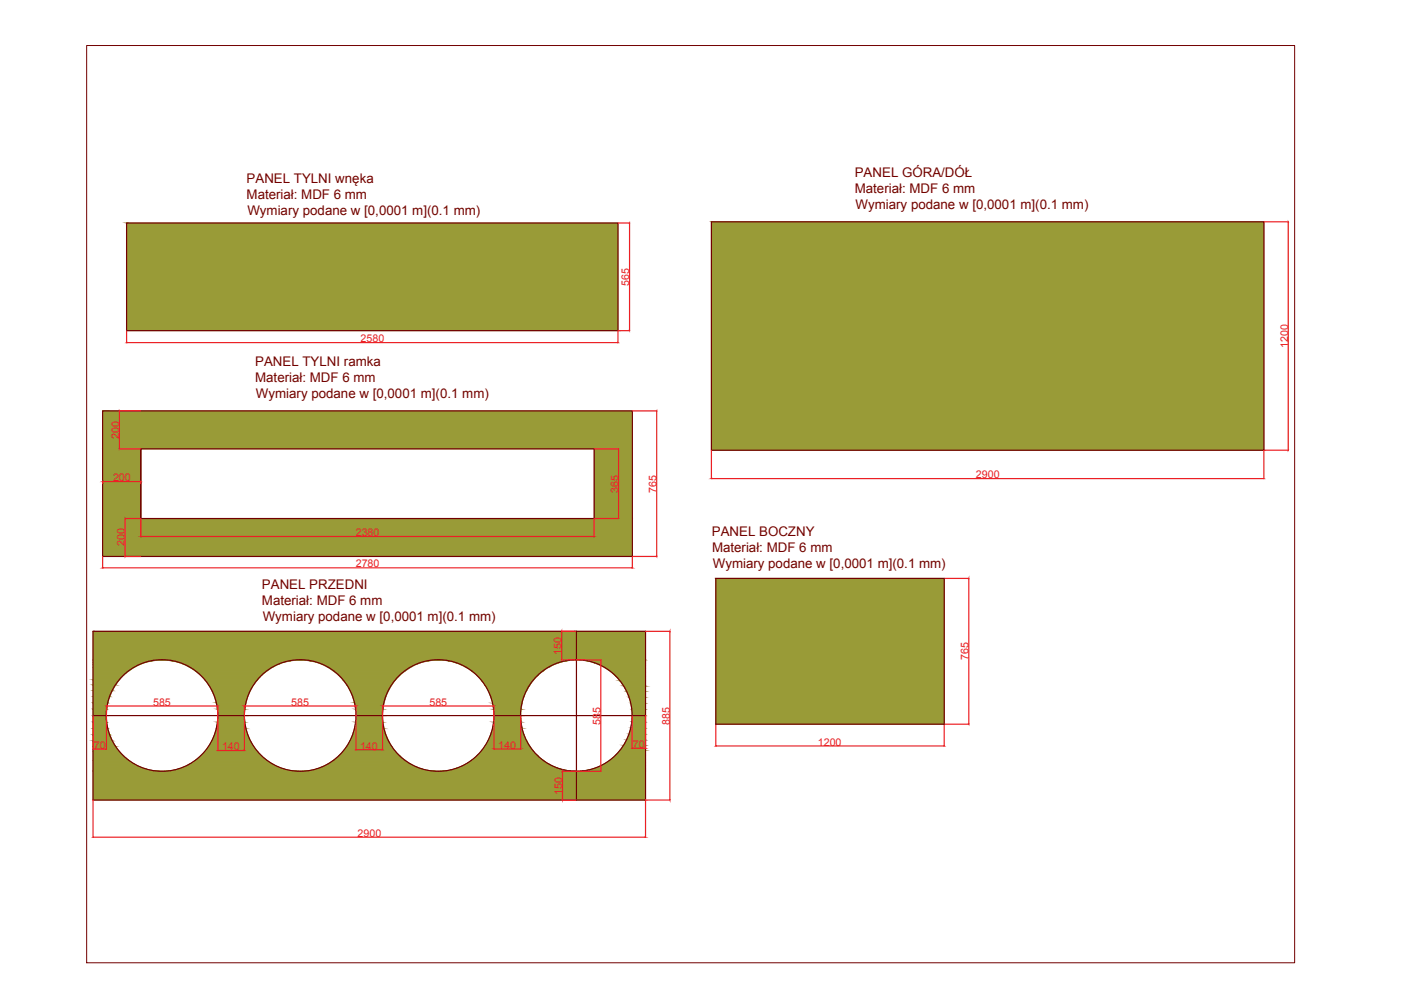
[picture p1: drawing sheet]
<svg xmlns="http://www.w3.org/2000/svg" width="297mm" height="210mm" viewBox="0 0 297 210" stroke-linecap="round" stroke-linejoin="round" font-family="sans-serif">
<!-- layer: 0 -->
<g fill="#999b37" stroke="#999b37" stroke-width=".21">
<path d="M122.2 133.9l14.7 6v-6zM122.2 133.9l14.7 6h-14.7z"/>
<path d="M122.2 139.9l14.7 .1zM122.2 139.9l14.7 .1z"/>
<path d="M123.5 140l13.4 .2v-.2zM123.5 140l13.4 .2h-12.1z"/>
<path d="M124.8 140.2l12.1 .4v-.4zM124.8 140.2l12.1 .4h-10.8z"/>
<path d="M126.1 140.6l10.8 .5v-.5zM126.1 140.6l10.8 .5h-9.6z"/>
<path d="M127.3 141.1l9.6 .6v-.6zM127.3 141.1l9.6 .6h-8.4z"/>
<path d="M128.5 141.7l8.4 .8v-.8zM128.5 141.7l8.4 .8h-7.3z"/>
<path d="M129.6 142.5l7.3 .9v-.9zM129.6 142.5l7.3 .9h-6.3z"/>
<path d="M130.6 143.4l6.3 1v-1zM130.6 143.4l6.3 1h-5.5z"/>
<path d="M131.4 144.4l5.5 1.1v-1.1zM131.4 144.4l5.5 1.1h-4.7z"/>
<path d="M132.2 145.5l4.7 1.1v-1.1zM132.2 145.5l4.7 1.1h-4.1z"/>
<path d="M132.8 146.6l4.1 1.2v-1.2zM132.8 146.6l4.1 1.2h-3.5z"/>
<path d="M133.4 147.8l3.5 1.3v-1.3zM133.4 147.8l3.5 1.3h-3.2z"/>
<path d="M133.7 149.1l3.2 1.3v-1.3zM133.7 149.1l3.2 1.3h-3z"/>
<path d="M133.9 150.4l3 1.3v-1.3zM133.9 150.4l3 1.3h-2.9z"/>
<path d="M134 151.7l2.9 1.4v-1.4zM134 151.7l2.9 1.4h-3z"/>
<path d="M133.9 153.1l3 1.3v-1.3zM133.9 153.1l3 1.3h-3.2z"/>
<path d="M133.7 154.4l3.2 1.3v-1.3zM133.7 154.4l3.2 1.3h-3.5z"/>
<path d="M133.4 155.7l3.5 1.2v-1.2zM133.4 155.7l3.5 1.2h-4.1z"/>
<path d="M132.8 156.9l4.1 1.1v-1.1zM132.8 156.9l4.1 1.1h-4.7z"/>
<path d="M132.2 158l4.7 1.1v-1.1zM132.2 158l4.7 1.1h-5.5z"/>
<path d="M131.4 159.1l5.5 1v-1zM131.4 159.1l5.5 1h-6.3z"/>
<path d="M130.6 160.1l6.3 .9v-.9zM129.6 161l1-.9 6.3 .9z"/>
<path d="M129.6 161l7.3 .8v-.8zM128.5 161.8l1.1-.8 7.3 .8z"/>
<path d="M128.5 161.8l8.4 .6v-.6zM127.3 162.4l1.2-.6 8.4 .6z"/>
<path d="M127.3 162.4l9.6 .5v-.5zM126.1 162.9l1.2-.5 9.6 .5z"/>
<path d="M126.1 162.9l10.8 .3v-.3zM124.8 163.2l1.3-.3 10.8 .3z"/>
<path d="M124.8 163.2l12.1 .3v-.3zM123.5 163.5l1.3-.3 12.1 .3z"/>
<path d="M123.5 163.5h13.4zM122.2 163.5h14.7z"/>
<path d="M122.2 163.5l14.7 6.1v-6.1zM122.2 163.5l14.7 6.1h-14.7z"/>
<path d="M104.7 151.7l5.8 1.4-.1-1.4zM104.7 151.7l5.8 1.4h-5.9z"/>
<path d="M104.6 153.1h5.9zM104.6 153.1h5.9z"/>
<path d="M75.5 151.7l5.7 1.4-.1-1.4zM75.5 151.7l5.7 1.4h-5.8z"/>
<path d="M46.2 151.7l5.7 1.4-.1-1.4zM46.2 151.7l5.7 1.4h-5.8z"/>
<path d="M19.7 151.7l2.9 1.4v-1.4zM19.7 151.7l2.9 1.4h-2.9z"/>
<path d="M104.6 153.1l6.1 1.3-.2-1.3zM104.6 153.1l6.1 1.3h-6.3z"/>
<path d="M104.4 154.4l6.3 .1zM104.4 154.4l6.3 .1z"/>
<path d="M75.4 153.1l6 1.4-.2-1.4zM75.4 153.1l6 1.4h-6.3z"/>
<path d="M46.1 153.1l6.1 1.4-.3-1.4zM46.1 153.1l6.1 1.4h-6.4z"/>
<path d="M19.7 153.1l3.2 1.4-.3-1.4zM19.7 153.1l3.2 1.4h-3.2z"/>
<path d="M104.4 154.5l6.6 1.2-.3-1.2zM104.4 154.5l6.6 1.2h-6.9z"/>
<path d="M104.1 155.7l7 .1-.1-.1zM104.1 155.7l7 .1h-7.1z"/>
<path d="M75.1 154.5l6.7 1.3-.4-1.3zM75.1 154.5l6.7 1.3h-7z"/>
<path d="M45.8 154.5l6.7 1.3-.3-1.3zM45.8 154.5l6.7 1.3h-7z"/>
<path d="M19.7 154.5l3.6 1.3-.4-1.3zM19.7 154.5l3.6 1.3h-3.6z"/>
<path d="M104 155.8l7.5 1.1-.4-1.1zM104 155.8l7.5 1.1h-8z"/>
<path d="M103.5 156.9l8.2 .2-.2-.2zM103.5 156.9l8.2 .2h-8.2z"/>
<path d="M74.8 155.8l7.6 1.3-.6-1.3zM74.8 155.8l7.6 1.3h-8.2z"/>
<path d="M45.5 155.8l7.6 1.3-.6-1.3zM45.5 155.8l7.6 1.3h-8.2z"/>
<path d="M19.7 155.8l4.1 1.3-.5-1.3zM19.7 155.8l4.1 1.3h-4.1z"/>
<path d="M103.5 157.1l8.7 .9-.5-.9zM103.5 157.1l8.7 .9h-9.3z"/>
<path d="M102.9 158l9.5 .2-.2-.2zM102.9 158l9.5 .2h-9.6z"/>
<path d="M74.2 157.1l8.9 1.1-.7-1.1zM74.2 157.1l8.9 1.1h-9.6z"/>
<path d="M44.9 157.1l8.9 1.1-.7-1.1zM44.9 157.1l8.9 1.1h-9.6z"/>
<path d="M19.7 157.1l4.8 1.1-.7-1.1zM19.7 157.1l4.8 1.1h-4.8z"/>
<path d="M102.8 158.2l10.2 .9-.6-.9zM102.8 158.2l10.2 .9h-10.8z"/>
<path d="M102.2 159.1l11 .2-.2-.2zM102.2 159.1l11 .2h-11.2z"/>
<path d="M73.5 158.2l10.4 1.1-.8-1.1zM73.5 158.2l10.4 1.1h-11.2z"/>
<path d="M44.2 158.2l10.4 1.1-.8-1.1zM44.2 158.2l10.4 1.1h-11.2z"/>
<path d="M19.7 158.2l5.6 1.1-.8-1.1zM19.7 158.2l5.6 1.1h-5.6z"/>
<path d="M102 159.3l11.9 .8-.7-.8zM102 159.3l11.9 .8h-12.6z"/>
<path d="M101.3 160.1l12.8 .2-.2-.2zM101.3 160.1l12.8 .2h-13.1z"/>
<path d="M72.7 159.3l12.1 1-.9-1zM72.7 159.3l12.1 1h-13z"/>
<path d="M43.4 159.3l12.1 1-.9-1zM43.4 159.3l12.1 1h-13z"/>
<path d="M19.7 159.3l6.5 1-.9-1zM19.7 159.3l6.5 1h-6.5z"/>
<path d="M101 160.3l13.9 .7-.8-.7zM100.3 161l.7-.7 13.9 .7z"/>
<path d="M100.3 161l14.9 .2-.3-.2zM100 161.2l.3-.2 14.9 .2z"/>
<path d="M71.8 160.3l14.1 .9-1.1-.9zM70.7 161.2l1.1-.9 14.1 .9z"/>
<path d="M42.5 160.3l14.1 .9-1.1-.9zM41.4 161.2l1.1-.9 14.1 .9z"/>
<path d="M19.7 160.3l7.6 .9-1.1-.9zM19.7 160.3l7.6 .9h-7.6z"/>
<path d="M100 161.2l15.9 .6-.7-.6zM99.2 161.8l.8-.6 15.9 .6z"/>
<path d="M99.2 161.8l17.1 .2-.4-.2zM98.8 162l.4-.2 17.1 .2z"/>
<path d="M70.7 161.2l16.3 .8-1.1-.8zM69.6 162l1.1-.8 16.3 .8z"/>
<path d="M41.4 161.2l16.3 .8-1.1-.8zM40.3 162l1.1-.8 16.3 .8z"/>
<path d="M19.7 161.2l8.7 .8-1.1-.8zM19.7 161.2l8.7 .8h-8.7z"/>
<path d="M98.8 162l18.3 .4-.8-.4zM98 162.4l.8-.4 18.3 .4z"/>
<path d="M98 162.4l19.6 .2-.5-.2zM97.6 162.6l.4-.2 19.6 .2z"/>
<path d="M69.6 162l18.7 .6-1.3-.6zM68.3 162.6l1.3-.6 18.7 .6z"/>
<path d="M40.3 162l18.7 .6-1.3-.6zM39 162.6l1.3-.6 18.7 .6z"/>
<path d="M19.7 162l10 .6-1.3-.6zM19.7 162l10 .6h-10z"/>
<path d="M97.6 162.6l20.7 .3-.7-.3zM96.8 162.9l.8-.3 20.7 .3z"/>
<path d="M96.8 162.9l22.1 .2-.6-.2zM96.3 163.1l.5-.2 22.1 .2z"/>
<path d="M68.3 162.6l21.2 .5-1.2-.5zM67.1 163.1l1.2-.5 21.2 .5z"/>
<path d="M39 162.6l21.2 .5-1.2-.5zM37.8 163.1l1.2-.5 21.2 .5z"/>
<path d="M19.7 162.6l11.3 .5-1.3-.5zM19.7 162.6l11.3 .5h-11.3z"/>
<path d="M96.3 163.1l23.3 .1-.7-.1zM95.5 163.2l.8-.1 23.3 .1z"/>
<path d="M95.5 163.2l24.8 .2-.7-.2zM95 163.4l.5-.2 24.8 .2z"/>
<path d="M67.1 163.1l23.8 .3-1.4-.3zM65.7 163.4l1.4-.3 23.8 .3z"/>
<path d="M37.8 163.1l23.8 .3-1.4-.3zM36.4 163.4l1.4-.3 23.8 .3z"/>
<path d="M19.7 163.1l12.6 .3-1.3-.3zM19.7 163.1l12.6 .3h-12.6z"/>
<path d="M95 163.4l25.9 .1-.6-.1zM94.1 163.5l.9-.1 25.9 .1z"/>
<path d="M94.1 163.5h27.7zM93.6 163.5h28.2z"/>
<path d="M65.7 163.4l26.5 .1-1.3-.1zM64.3 163.5l1.4-.1 26.5 .1z"/>
<path d="M36.4 163.4l26.5 .1-1.3-.1zM35.1 163.5l1.3-.1 26.5 .1z"/>
<path d="M19.7 163.4l14 .1-1.4-.1zM19.7 163.4l14 .1h-14z"/>
<path d="M19.7 163.5h102.5zM19.7 163.5h102.5z"/>
<path d="M19.7 163.5l102.5 6.1v-6.1zM19.7 163.5l102.5 6.1h-102.5z"/>
<path d="M19.7 133.9l102.5 6v-6zM19.7 133.9l102.5 6h-102.5z"/>
<path d="M19.7 139.9h102.5zM19.7 139.9l102.1 .1z"/>
<path d="M93.6 140h28.2zM93.6 140h27.3z"/>
<path d="M94.1 140l26.2 .1 .6-.1zM94.1 140l26.2 .1h-25.3z"/>
<path d="M64.3 140l26.6 .1 1.3-.1zM64.3 140l26.6 .1h-25.2z"/>
<path d="M35.1 140l26.5 .1 1.3-.1zM35.1 140l26.5 .1h-25.2z"/>
<path d="M19.7 140l12.6 .1 1.4-.1zM19.7 140l12.6 .1h-12.6z"/>
<path d="M95 140.1h25.3zM95 140.1l24.6 .1z"/>
<path d="M95.5 140.2l23.4 .2 .7-.2zM95.5 140.2l23.4 .2h-22.6z"/>
<path d="M65.7 140.1l23.8 .3 1.4-.3zM65.7 140.1l23.8 .3h-22.4z"/>
<path d="M36.4 140.1l23.8 .3 1.4-.3zM36.4 140.1l23.8 .3h-22.4z"/>
<path d="M19.7 140.1l11.3 .3 1.3-.3zM19.7 140.1l11.3 .3h-11.3z"/>
<path d="M96.3 140.4l22 .2 .6-.2zM96.3 140.4l22 .2h-21.5z"/>
<path d="M96.8 140.6l20.8 .3 .7-.3zM96.8 140.6l20.8 .3h-20z"/>
<path d="M67.1 140.4l21.2 .5 1.2-.5zM67.1 140.4l21.2 .5h-20z"/>
<path d="M37.8 140.4l21.2 .5 1.2-.5zM37.8 140.4l21.2 .5h-20z"/>
<path d="M19.7 140.4l10 .5 1.3-.5zM19.7 140.4l10 .5h-10z"/>
<path d="M97.6 140.9l19.5 .2 .5-.2zM97.6 140.9l19.5 .2h-19.1z"/>
<path d="M98 141.1l18.3 .4 .8-.4zM98 141.1l18.3 .4h-17.5z"/>
<path d="M68.3 140.9l18.7 .6 1.3-.6zM68.3 140.9l18.7 .6h-17.4z"/>
<path d="M39 140.9l18.7 .6 1.3-.6zM39 140.9l18.7 .6h-17.4z"/>
<path d="M19.7 140.9l8.7 .6 1.3-.6zM19.7 140.9l8.7 .6h-8.7z"/>
<path d="M98.8 141.5l17.1 .2 .4-.2zM98.8 141.5l17.1 .2h-16.7z"/>
<path d="M99.2 141.7l16 .6 .7-.6zM99.2 141.7l16 .6h-15.2z"/>
<path d="M69.6 141.5l16.3 .8 1.1-.8zM69.6 141.5l16.3 .8h-15.2z"/>
<path d="M40.3 141.5l16.3 .8 1.1-.8zM40.3 141.5l16.3 .8h-15.2z"/>
<path d="M19.7 141.5l7.6 .8 1.1-.8zM19.7 141.5l7.6 .8h-7.6z"/>
<path d="M100 142.3l14.9 .2 .3-.2zM100 142.3l14.9 .2h-14.6z"/>
<path d="M100.3 142.5l13.8 .6 .8-.6zM100.3 142.5l13.8 .6h-13.1z"/>
<path d="M70.7 142.3l14.1 .8 1.1-.8zM70.7 142.3l14.1 .8h-13z"/>
<path d="M41.4 142.3l14.1 .8 1.1-.8zM41.4 142.3l14.1 .8h-13z"/>
<path d="M19.7 142.3l6.5 .8 1.1-.8zM19.7 142.3l6.5 .8h-6.5z"/>
<path d="M101 143.1l12.9 .3 .2-.3zM101 143.1l12.9 .3h-12.6z"/>
<path d="M101.3 143.4l11.9 .7 .7-.7zM101.3 143.4l11.9 .7h-11.2z"/>
<path d="M71.8 143.1l12.1 1 .9-1zM71.8 143.1l12.1 1h-11.2z"/>
<path d="M42.5 143.1l12.1 1 .9-1zM42.5 143.1l12.1 1h-11.2z"/>
<path d="M19.7 143.1l5.6 1 .9-1zM19.7 143.1l5.6 1h-5.6z"/>
<path d="M102 144.1l11 .3 .2-.3zM102 144.1l11 .3h-10.8z"/>
<path d="M102.2 144.4l10.2 .8 .6-.8zM102.2 144.4l10.2 .8h-9.6z"/>
<path d="M72.7 144.1l10.4 1.1 .8-1.1zM72.7 144.1l10.4 1.1h-9.6z"/>
<path d="M43.4 144.1l10.4 1.1 .8-1.1zM43.4 144.1l10.4 1.1h-9.6z"/>
<path d="M19.7 144.1l4.8 1.1 .8-1.1zM19.7 144.1l4.8 1.1h-4.8z"/>
<path d="M102.8 145.2l9.4 .3 .2-.3zM102.8 145.2l9.4 .3h-9.3z"/>
<path d="M102.9 145.5l8.8 .9 .5-.9zM102.9 145.5l8.8 .9h-8.2z"/>
<path d="M73.5 145.2l8.9 1.2 .7-1.2zM73.5 145.2l8.9 1.2h-8.2z"/>
<path d="M44.2 145.2l8.9 1.2 .7-1.2zM44.2 145.2l8.9 1.2h-8.2z"/>
<path d="M19.7 145.2l4.1 1.2 .7-1.2zM19.7 145.2l4.1 1.2h-4.1z"/>
<path d="M103.5 146.4l8 .2 .2-.2zM103.5 146.4l8 .2h-8z"/>
<path d="M103.5 146.6l7.6 1.1 .4-1.1zM103.5 146.6l7.6 1.1h-7.1z"/>
<path d="M74.2 146.4l7.6 1.3 .6-1.3zM74.2 146.4l7.6 1.3h-7z"/>
<path d="M44.9 146.4l7.6 1.3 .6-1.3zM44.9 146.4l7.6 1.3h-7z"/>
<path d="M19.7 146.4l3.6 1.3 .5-1.3zM19.7 146.4l3.6 1.3h-3.6z"/>
<path d="M104 147.7l7 .1 .1-.1zM104 147.7l7 .1h-6.9z"/>
<path d="M104.1 147.8l6.6 1.2 .3-1.2zM104.1 147.8l6.6 1.2h-6.3z"/>
<path d="M74.8 147.7l6.6 1.3 .4-1.3zM74.8 147.7l6.6 1.3h-6.3z"/>
<path d="M45.5 147.7l6.7 1.3 .3-1.3zM45.5 147.7l6.7 1.3h-6.4z"/>
<path d="M19.7 147.7l3.2 1.3 .4-1.3zM19.7 147.7l3.2 1.3h-3.2z"/>
<path d="M104.4 149l6.3 .1zM104.4 149l6.3 .1z"/>
<path d="M104.4 149.1l6.1 1.3 .2-1.3zM104.4 149.1l6.1 1.3h-5.9z"/>
<path d="M75.1 149l6.1 1.4 .2-1.4zM75.1 149l6.1 1.4h-5.8z"/>
<path d="M45.8 149l6.1 1.4 .3-1.4zM45.8 149l6.1 1.4h-5.8z"/>
<path d="M19.7 149l2.9 1.4 .3-1.4zM19.7 149l2.9 1.4h-2.9z"/>
<path d="M104.6 150.4h5.9zM104.6 150.4h5.9z"/>
<path d="M104.6 150.4l5.8 1.3 .1-1.3zM104.6 150.4l5.8 1.3h-5.7z"/>
<path d="M75.4 150.4l5.7 1.3 .1-1.3zM75.4 150.4l5.7 1.3h-5.6z"/>
<path d="M46.1 150.4l5.7 1.3 .1-1.3zM46.1 150.4l5.7 1.3h-5.6z"/>
<path d="M19.7 150.4l2.9 1.3v-1.3zM19.7 150.4l2.9 1.3h-2.9z"/>
<path d="M21.8 87.1l112.3 8.1v-8.1zM21.8 87.1l112.3 8.1h-112.3z"/>
<path d="M126 95.2l8.1 14.7v-14.7zM126 95.2l8.1 14.7h-8.1z"/>
<path d="M21.8 95.2l8 14.7v-14.7zM21.8 95.2l8 14.7h-8z"/>
<path d="M21.8 109.9l112.3 8.1v-8.1zM21.8 109.9l112.3 8.1h-112.3z"/>
<path d="M150.8 47l117.2 48.5v-48.5zM150.8 47l117.2 48.5h-117.2z"/>
<path d="M151.8 122.6l48.4 30.9v-30.9zM151.8 122.6l48.4 30.9h-48.4z"/>
<path d="M26.8 47.3l104.2 22.8v-22.8zM26.8 47.3l104.2 22.8h-104.2z"/>
</g>
<g fill="none" stroke="#720000" stroke-width=".25">
<path d="M26.8 47.3h104.2v22.8h-104.2zM150.8 47h117.2v48.5h-117.2zM21.8 87.1h112.3v30.9h-112.3zM29.8 95.2h96.2v14.7h-96.2zM29.8 95.2v14.7M19.7 133.9h117.2v35.7h-117.2zM122.2 133.9v35.7M151.8 122.6h48.4v30.9h-48.4zM19.7 151.7h117.2"/>
<circle cx="34.4" cy="151.7" r="11.8"/>
<circle cx="63.6" cy="151.7" r="11.8"/>
<circle cx="92.9" cy="151.7" r="11.8"/>
<circle cx="122.2" cy="151.7" r="11.8"/>
</g>
<g fill="none" stroke="#ed1f24" stroke-width=".25">
<path d="M131.1 47.3h2.4M133.5 47.4v22.6M268 47h5.2M273.1 47.1v48.3M26.8 70.1v2.6M26.9 72.6h104M131 70.1v2.6M131.1 70.1h2.4M25.3 87.1h4.5M25.3 95.2h4.5M25.3 87.2v7.9M126 95.2h5.2"/>
<path d="M131.1 95.3v14.5M134.1 87.1h5.2M139.2 87.2v30.7M150.8 95.5v6M268 95.5h5.2M268 95.5v6M21.8 102v.5M21.8 118v2.4M21.9 102.1h7.9M26.5 118h3.3M26.5 109.9h3.3v3.9M26.5 110v7.9"/>
<path d="M29.8 102v.5M30 113.7h95.9M131.2 109.9h-5.2v3.9M134.1 118v2.4M134.1 118h5.2M151 101.5h116.9M21.9 120.4h112M119 133.9h3M119 139.9h3M119.1 134v5.8M122.2 139.9h5.2M136.9 133.9h5.2"/>
<path d="M142 134v35.5M200.2 122.6h5.2M205.4 122.8v30.7M19.7 151.6v7.3M19.8 158.8h2.6M22.6 149.6v9.3M22.6 149.7h23.5M46.2 149.6v9.6M46.3 159.1h5.4M51.8 149.6v9.6M51.9 149.7h23.5M75.5 149.6v9.4"/>
<path d="M75.6 159h5.4M81.1 149.6v9.4M81.2 149.7h23.4M104.7 149.6v9.2M104.9 158.8h5.4M110.4 151.8v7M127.4 140v23.4M134 151.8v6.9M134.1 158.7h2.6M136.9 151.8v6.9M151.8 153.6v4.6M151.8 158.2h48.3"/>
<path d="M200.2 153.6v4.6M200.2 153.5h5.2M19.7 169.6v7.9M19.8 177.5h116.9M119.2 169.6h3M119.2 163.5h8.2M119.3 163.7v5.8M142.1 169.6h-5.2v7.9"/>
</g>
<g fill="#ed1f24" stroke="#ed1f24" stroke-width=".21">
<path d="M142 133.9v.1z"/>
<path d="M142 169.5v.1z"/>
<path d="M136.7 177.5h.2z"/>
<path d="M127.4 139.9v.1z"/>
<path d="M22.4 158.8h.2z"/>
<path d="M119.3 163.5l-.1 .2z"/>
<path d="M119.2 169.5l.1 .1z"/>
<path d="M104.7 158.8h.2z"/>
<path d="M110.3 158.8h.1z"/>
<path d="M136.7 158.6l.2 .1z"/>
<path d="M21.8 120.4h.1z"/>
<path d="M133.9 120.4h.2z"/>
<path d="M205.4 122.6v.2z"/>
<path d="M150.8 101.5l.2-.1z"/>
<path d="M119.1 133.9l-.1 .1z"/>
<path d="M131.1 95.2v.1z"/>
<path d="M131.1 109.8v.1z"/>
<path d="M29.8 113.7l.2 .1z"/>
<path d="M125.9 113.7h.1z"/>
<path d="M21.8 102.1h.1z"/>
<path d="M81.1 149.7h.1z"/>
<path d="M51.8 149.7h.1z"/>
<path d="M75.4 149.7h.1z"/>
</g>
<path d="M18.4 9.7h256.1v194.4h-256.1z" fill="none" stroke="#720000" stroke-width=".21"/>
<g font-size="2.8" fill="#720000">
<text x="52.3" y="38.8">PANEL TYLNI wnęka</text>
<text x="181.2" y="37.5">PANEL GÓRA/DÓŁ</text>
<text x="181.2" y="40.9">Materiał: MDF 6 mm</text>
<text x="52.3" y="42.2">Materiał: MDF 6 mm</text>
<text x="52.5" y="45.6">Wymiary podane w [0,0001 m](0.1 mm)</text>
<text x="181.4" y="44.2">Wymiary podane w [0,0001 m](0.1 mm)</text>
<text x="54.1" y="77.6">PANEL TYLNI ramka</text>
<text x="54.1" y="81">Materiał: MDF 6 mm</text>
<text x="54.3" y="84.4">Wymiary podane w [0,0001 m](0.1 mm)</text>
<text x="150.9" y="113.6">PANEL BOCZNY</text>
<text x="151" y="117">Materiał: MDF 6 mm</text>
<text x="55.5" y="124.8">PANEL PRZEDNI</text>
<text x="151.1" y="120.4">Wymiary podane w [0,0001 m](0.1 mm)</text>
<text x="55.5" y="128.2">Materiał: MDF 6 mm</text>
<text x="55.7" y="131.6">Wymiary podane w [0,0001 m](0.1 mm)</text>
</g>
<g font-size="2.3" fill="#ed1f24">
<text x="133.4" y="60.6" transform="rotate(-90 133.4 60.6)">565</text>
<text x="76.5" y="72.6">2580</text>
<text x="273.1" y="73.8" transform="rotate(-90 273.1 73.8)">1200</text>
<text x="25.3" y="93" transform="rotate(-90 25.3 93)">200</text>
<text x="206.9" y="101.4">2900</text>
<text x="24" y="102">200</text>
<text x="131.1" y="104.4" transform="rotate(-90 131.1 104.4)">365</text>
<text x="139.2" y="104.4" transform="rotate(-90 139.2 104.4)">765</text>
<text x="75.4" y="113.7">2380</text>
<text x="26.5" y="115.8" transform="rotate(-90 26.5 115.8)">200</text>
<text x="75.4" y="120.3">2780</text>
<text x="119" y="138.9" transform="rotate(-90 119 138.9)">150</text>
<text x="205.3" y="140" transform="rotate(-90 205.3 140)">765</text>
<text x="32.5" y="149.6">585</text>
<text x="61.8" y="149.6">585</text>
<text x="91.1" y="149.6">585</text>
<text x="127.3" y="153.6" transform="rotate(-90 127.3 153.6)">585</text>
<text x="142" y="153.6" transform="rotate(-90 142 153.6)">885</text>
<text x="19.9" y="158.8">70</text>
<text x="47.1" y="159.1">140</text>
<text x="76.3" y="158.9">140</text>
<text x="105.6" y="158.8">140</text>
<text x="134.2" y="158.6">70</text>
<text x="173.4" y="158.1">1200</text>
<text x="119.2" y="168.5" transform="rotate(-90 119.2 168.5)">150</text>
<text x="75.8" y="177.4">2900</text>
</g>
</svg>
